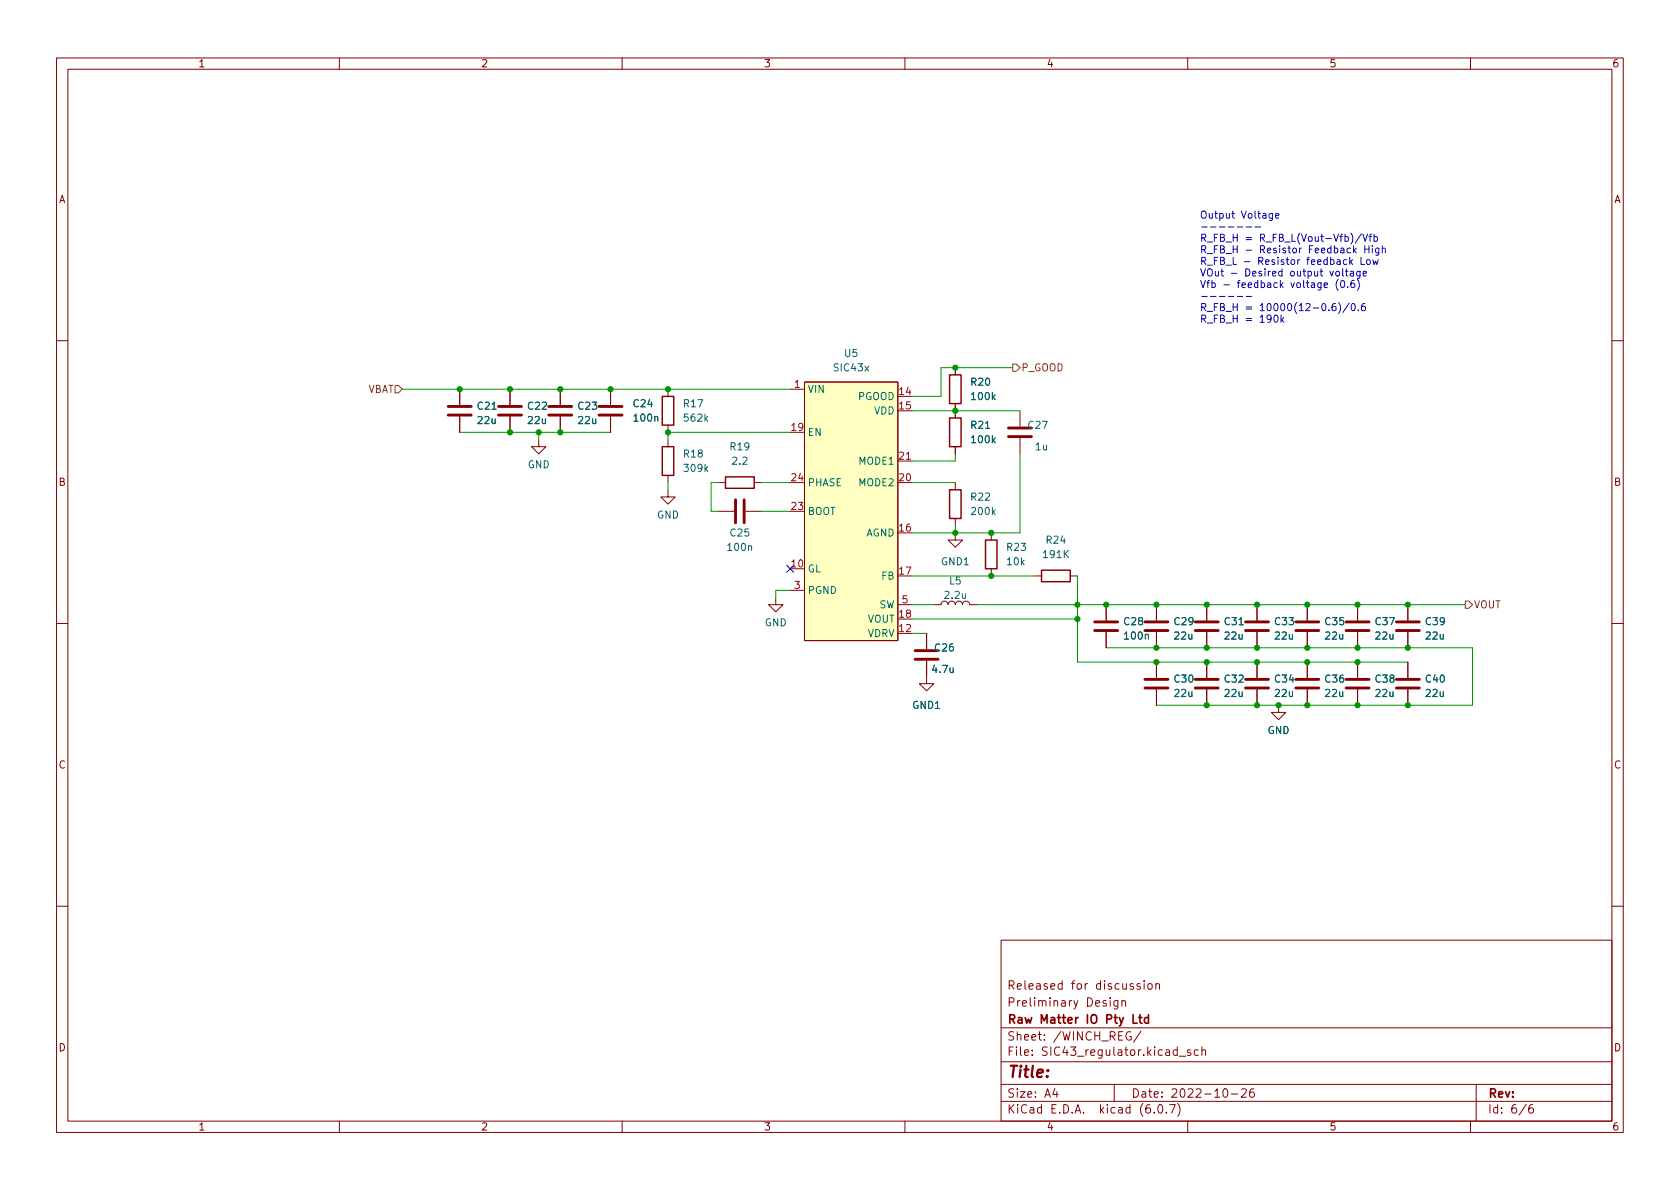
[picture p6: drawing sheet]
<svg xmlns="http://www.w3.org/2000/svg" width="297mm" height="210mm" viewBox="0 0 297 210" stroke-linecap="round" stroke-linejoin="round" font-family="sans-serif">
<g fill="none" stroke="#840000" stroke-width=".18">
<path d="M10 10.2h277v190.1h-277zM12 12.2h273v186.1h-273zM60 10.2v2M110 10.2v2M160 10.2v2M210 10.2v2M260 10.2v2M10 60.2h2M81.3 68.8v2.8M81.3 73.7v2.7M90.2 68.8v2.8M90.2 73.7v2.7"/>
<path d="M95.2 77.7v1.3h1.3l-1.3 1.3-1.2-1.3h1.2M99.1 68.8v2.8M99.1 73.7v2.7M107.9 68.8v2.8M107.9 73.7v2.7M118.1 68.8v1.3M118.1 75.2v1.2M118.1 77.7v1.3M139.7 68.8h2.5M142.2 67.6h16.5v45.7h-16.5zM168.9 65v1.3M168.9 71.4v2.5"/>
<path d="M168.9 79v1.3M180.3 72.6v2.8M180.3 77.5v2.8M285 60.2h2M118.1 86.6v1.3h1.3l-1.3 1.2-1.3-1.2h1.3M118.1 84.1v1.2M127 85.3h1.3M127 90.4h2.8M131.8 90.4h2.8M133.3 85.3h1.3M158.7 81.5h2.6M168.9 94.2v1.3h1.3l-1.3 1.3-1.3-1.3h1.3"/>
<path d="M168.9 85.3v1.3M168.9 91.7v1.3M175.3 94.2v1.3M10 110.2h2M137.2 105.7v1.2h1.2l-1.2 1.3-1.3-1.3h1.3M139.7 104.4h2.5M158.7 106.9h2.6M163.8 116.8v4.1h1.3l-1.3 1.3-1.2-1.3h1.2M163.8 112v2.8M165.1 106.9h1.3a.64 .64 0 0 1 .6-.6 .64 .64 0 0 1 .6 .6 .64 .64 0 0 1 .7-.6 .64 .64 0 0 1 .6 .6 .64 .64 0 0 1 .6-.6 .64 .64 0 0 1 .7 .6 .64 .64 0 0 1 .6-.6 .64 .64 0 0 1 .6 .6h1.3M175.3 100.6v1.2M182.9 101.8h1.2"/>
<path d="M189.2 101.8h1.3M195.6 106.9v2.8M195.6 111.8v2.7M204.5 106.9v2.8M204.5 111.8v2.7M204.5 117.1v2.8M213.4 106.9v2.8M213.4 111.8v2.7M213.4 117.1v2.8M222.2 106.9v2.8M222.2 111.8v2.7M222.2 117.1v2.8"/>
<path d="M231.1 106.9v2.8M231.1 111.8v2.7M231.1 117.1v2.8M240 106.9v2.8M240 111.8v2.7M240 117.1v2.8M248.9 106.9v2.8M248.9 111.8v2.7M248.9 117.1v2.8M285 110.2h2M204.5 121.9v2.8M213.4 121.9v2.8"/>
<path d="M222.2 121.9v2.8M226.1 124.7v1.3h1.2l-1.2 1.2-1.3-1.2h1.3M231.1 121.9v2.8M240 121.9v2.8M248.9 121.9v2.8M10 160.2h2M177 166.3h108v32h-108zM196.3 176.4v.2M196.3 176.9v1M197.6 176.9v1.2l-.2 .3h-.4M197.6 177l-.4-.1-.3 .3v.4l.2 .3h.5M198.4 177.1l.2-.2 .3 .1 .1 .9"/>
<path d="M198.4 176.9v1M201.6 174l-.4-.1-.2 .2 .1 .3 .5 .1v.4h-.6M202.3 173.4v.2M202.3 173.9v1M203.1 174l.3-.1 .3 .3v.4l-.3 .3h-.3l-.2-.3v-.4zM204.4 174.1l.2-.2 .3 .1 .1 .9M204.4 173.9v1M285 160.2h2M60 198.3v2M110 198.3v2M160 198.3v2M177 194.8h108"/>
<path d="M177 191.8h108M177 187.8h108M177 181.8h108M186.5 192.5l-.4 1h1M186.9 193v1M197 191.8v3M199.9 182.5a.74 .74 0 0 0-.9 .5 .74 .74 0 0 0 .6 .9l.4-.1v-.5h-.3M201.7 182.4l-1.3 1.9M204.1 196.7v.1M204.9 195.4l.2-.1a.81 .81 0 0 1 .6 .7 .81 .81 0 0 1-.3 .8h-.2a.81 .81 0 0 1-.6-.6 .81 .81 0 0 1 .3-.8zM206.2 196.7v.1M206.8 195.3h1l-.7 1.5"/>
<path d="M208.2 195.1a1.72 1.72 0 0 1 0 2.3M208.5 186.8h1.1M210 198.3v2M210.5 185.7l-.4-.1-.2 .2 .1 .3 .5 .1v.4h-.6M211.9 185.7l-.5-.1-.3 .3v.4l.2 .3h.6M212.5 185.8l.2-.2 .4 .1v.9M212.5 185.1v1.5M216.4 192.6l.2-.1a.81 .81 0 0 1 .6 .7 .81 .81 0 0 1-.3 .8h-.2a.81 .81 0 0 1-.6-.6 .81 .81 0 0 1 .3-.8zM217.7 193.5h1.2M219.5 192.7l.6-.2 .2 .2 .1 .3-1 1h1M221.6 192.5a.59 .59 0 0 0-.7 .7v.5l.2 .3h.4l.2-.1 .1-.5-.2-.2-.4-.1-.3 .3M260 198.3v2"/>
<path d="M261 191.8v6.5M269.9 195.3l-1.3 1.9M271 195.3a.6 .6 0 0 0-.7 .7v.5l.1 .3h.5l.2-.1 .1-.5-.2-.2-.4-.1-.3 .3"/>
</g>
<path d="M200.3 179.4v1.5h.8M201.3 179.9h.6M201.6 179.4v1.3l.3 .2M203.1 179.4v1.5M203.1 180l-.5-.1-.3 .3v.4l.2 .3h.6" fill="none" stroke="#840000" stroke-width=".3"/>
<g fill="none" stroke="#840000" stroke-width=".51">
<path d="M79.2 73.4h4.1M79.2 71.9h4.1M88.1 73.4h4.1M88.1 71.9h4.1M97 73.4h4.1M97 71.9h4.1M105.9 73.4h4.1M105.9 71.9h4.1M178.3 77.2h4.1M178.3 75.7h4.1M130 88.4v4.1M131.6 88.4v4.1"/>
<path d="M161.8 116.6h4.1M161.8 115.1h4.1M193.5 111.5h4.1M193.5 110h4.1M202.4 111.5h4.1M202.4 110h4.1M211.3 111.5h4.1M211.3 110h4.1M220.2 111.5h4.1M220.2 110h4.1M229.1 111.5h4.1M229.1 110h4.1"/>
<path d="M238 111.5h4.1M238 110h4.1M246.9 111.5h4.1M246.9 110h4.1M202.4 121.7h4.1M202.4 120.1h4.1M211.3 121.7h4.1M211.3 120.1h4.1M220.2 121.7h4.1M220.2 120.1h4.1M229.1 121.7h4.1M229.1 120.1h4.1"/>
<path d="M238 121.7h4.1M238 120.1h4.1M246.9 121.7h4.1M246.9 120.1h4.1"/>
</g>
<path d="M117.1 70.1h2v5.1h-2zM117.1 79h2v5.1h-2zM167.9 66.3h2v5.1h-2zM167.9 73.9h2v5.1h-2zM128.3 84.3h5v2.1h-5zM167.9 86.6h2v5.1h-2zM174.2 95.5h2.1v5.1h-2.1zM184.1 100.8h5.1v2.1h-5.1z" fill="none" stroke="#840000" stroke-width=".25"/>
<path d="M142.2 67.6h16.5v45.7h-16.5z" fill="#ffffc2" stroke="#ffffc2" stroke-width=".18"/>
<path d="M69.8 68.2h.7l.6 .6-.6 .7h-.7zM179.1 64.4h.6l.6 .6-.6 .7h-.6zM259.1 106.3h.6l.6 .6-.6 .7h-.6z" fill="none" stroke="#725600" stroke-width=".18"/>
<g fill="none" stroke="#0000c2" stroke-width=".18">
<path d="M225 37.7v1.1l-.3 .2-.3-.1M225 37.8l-.4-.1-.2 .3 .1 .5h.5M225.5 38.2l.6-.2v-.2l-.4-.1-.2 .2 .1 .6h.5M212.5 40.1h.9M212.5 52.4h.9M214 40.1h1M214 52.4h1M215.6 40.1h1M215.6 52.4h1M217.2 40.1h1M217.2 52.4h1M218.8 40.1h.9"/>
<path d="M218.8 52.4h.9M220.3 40.1h1M220.3 52.4h1M221.9 40.1h1M225.4 55.8l.1-.1a.68 .68 0 0 1 .5 .7 .68 .68 0 0 1-.5 .6 .84 .84 0 0 1-.1-1.2zM226.5 55.7v1.3M226.6 56.5l.4 .5M227 56.1l-.5 .5M234.1 50.4l.6-.1v-.2l-.4-.1-.2 .2 .1 .6h.5M236.1 53.7h-.3a.86 .86 0 0 0 0 1.2l.4-.1v-.4l-.2-.2h-.2l-.3 .2M236.3 48h.3l.2 .2v.4l-.2 .2-.3-.1-.1-.1zM236.6 49.4a1.46 1.46 0 0 0 0 1.9"/>
<path d="M236.7 53.5a1.46 1.46 0 0 1 0 1.9M237.1 49.7l.2-.1a.68 .68 0 0 1 .5 .6 .68 .68 0 0 1-.5 .7l-.2-.2-.1-.3zM237.4 47.5v1.1l.2 .2M237.9 48h.5M238.1 47.5v1.1l.3 .2M238.3 50.7v.2M238.5 53.6l-1.1 1.6M238.7 45.5v1.3M238.8 48h.5v.8M238.8 46.3l.3 .5M238.8 41.2a1.46 1.46 0 0 1 0 2M239 53.8l.2-.1a.68 .68 0 0 1 .4 .6 .68 .68 0 0 1-.4 .6l-.2-.1-.1-.3z"/>
<path d="M239.1 45.9l-.4 .5M239.3 48.3h-.4l-.2 .2 .2 .3 .4-.1M239.4 49.6h-.3a.86 .86 0 0 0 0 1.3l.4-.2 .1-.4-.3-.2h-.2l-.3 .2M240 49.4a1.46 1.46 0 0 1 0 1.9M240.2 54.8v.1M240.5 48v1l-.3 .2h-.3M240.5 48h-.4l-.2 .2 .1 .5h.5M240.7 45.5v1.3h.6M240.7 41.3l-1.1 1.7M241 41.4l.4 1.3 .4-1.3M241 48.4l.6-.1v-.3h-.4l-.2 .1 .1 .6h.5M241.3 53.7h-.3a.86 .86 0 0 0 0 1.2l.4-.1v-.4l-.2-.2h-.2l-.3 .2"/>
<path d="M241.3 43.5v1.2M241.3 44.1h.7M241.7 46l.3-.1 .3 .3v.3l-.3 .3-.3-.1-.1-.2zM242 41.8h.5M242 43.5v1.2M242.5 41.4l-.3 .2v1.1M242.6 43.5v.1M242.6 43.9v.8M242.7 45.9l.2 .9 .3-.6 .2 .6 .3-.9M242.9 41.9l.4-.1 .3 .3-.2 .5h-.5M242.9 41.4v1.3M243.8 43.9v1l-.2 .2h-.3"/>
<path d="M243.8 43.9h-.4l-.2 .2 .1 .6h.5M244.4 44l.2-.1h.3v.8M244.4 43.5v1.2"/>
</g>
<g fill="none" stroke="#009600" stroke-width=".18">
<path d="M71.1 68.8h68.6M81.3 76.4h26.6M95.2 76.4v1.3M139.7 76.4h-21.6v1.3M161.3 72.6h19M179.1 65h-12.7v5.1h-5.1M118.1 85.3v1.3M127 85.3h-1.3v5.1h1.3M134.6 85.3h5.1M134.6 90.4h5.1M161.3 85.3h7.6M168.9 80.3v1.2h-7.6"/>
<path d="M168.9 93v1.2M180.3 80.3v13.9h-19M139.7 104.4h-2.5v1.3M161.3 106.9h3.8M161.3 112h2.5M161.3 101.8h21.6M161.3 109.5h29.2M172.7 106.9h86.4M190.5 101.8v15.3h58.4M195.6 114.5h64.7v10.2h-55.8"/>
</g>
<path d="M139.1 100l1.2 1.2M140.3 100l-1.2 1.2" fill="none" stroke="#000084" stroke-width=".18"/>
<g fill="#009600" stroke="#009600" stroke-width=".18">
<circle cx="195.6" cy="106.9" r=".46"/>
<circle cx="204.5" cy="114.5" r=".46"/>
<circle cx="204.5" cy="117.1" r=".46"/>
<circle cx="213.4" cy="124.7" r=".46"/>
<circle cx="213.4" cy="117.1" r=".46"/>
<circle cx="222.2" cy="117.1" r=".46"/>
<circle cx="222.2" cy="114.5" r=".46"/>
<circle cx="190.5" cy="109.5" r=".46"/>
<circle cx="190.5" cy="106.9" r=".46"/>
<circle cx="213.4" cy="106.9" r=".46"/>
<circle cx="204.5" cy="106.9" r=".46"/>
<circle cx="213.4" cy="114.5" r=".46"/>
<circle cx="222.2" cy="106.9" r=".46"/>
<circle cx="231.1" cy="106.9" r=".46"/>
<circle cx="107.9" cy="68.8" r=".46"/>
<circle cx="118.1" cy="68.8" r=".46"/>
<circle cx="118.1" cy="76.4" r=".46"/>
<circle cx="99.1" cy="76.4" r=".46"/>
<circle cx="99.1" cy="68.8" r=".46"/>
<circle cx="90.2" cy="76.4" r=".46"/>
<circle cx="90.2" cy="68.8" r=".46"/>
<circle cx="81.3" cy="68.8" r=".46"/>
<circle cx="95.2" cy="76.4" r=".46"/>
<circle cx="240" cy="114.5" r=".46"/>
<circle cx="240" cy="106.9" r=".46"/>
<circle cx="222.2" cy="124.7" r=".46"/>
<circle cx="226.1" cy="124.7" r=".46"/>
<circle cx="231.1" cy="124.7" r=".46"/>
<circle cx="231.1" cy="117.1" r=".46"/>
<circle cx="231.1" cy="114.5" r=".46"/>
<circle cx="248.9" cy="114.5" r=".46"/>
<circle cx="240" cy="124.7" r=".46"/>
<circle cx="240" cy="117.1" r=".46"/>
<circle cx="248.9" cy="124.7" r=".46"/>
<circle cx="248.9" cy="106.9" r=".46"/>
<circle cx="168.9" cy="65" r=".46"/>
<circle cx="168.9" cy="72.6" r=".46"/>
<circle cx="168.9" cy="94.2" r=".46"/>
<circle cx="175.3" cy="101.8" r=".46"/>
<circle cx="175.3" cy="94.2" r=".46"/>
</g>
<text font-size="2.8" fill="#840000" x="178" y="190.6">Title:</text>
<g font-size="2.1" fill="#840000">
<text x="178" y="178">Preliminary Design</text>
<text x="178" y="175">Released for discussion</text>
<text x="178" y="184">Sheet: /WINCH_REG/</text>
<text x="178" y="181">Raw Matter IO Pty Ltd</text>
<text x="178" y="186.7">File: SIC43_regulator.kicad_sch</text>
<text x="178" y="196.9">KiCad E.D.A. kicad (6.0.7)</text>
<text x="178" y="194.1">Size: A4</text>
<text x="200" y="194.1">Date: 2022-10-26</text>
<text x="263" y="194.1">Rev:</text>
<text x="263" y="196.9">Id: 6/6</text>
</g>
<g font-size="1.8" fill="#840000">
<text x="35" y="11.9">1</text>
<text x="85" y="11.9">2</text>
<text x="135" y="11.9">3</text>
<text x="185" y="11.9">4</text>
<text x="235" y="11.9">5</text>
<text x="285" y="11.9">6</text>
<text x="10.3" y="35.9">A</text>
<text x="285.3" y="35.9">A</text>
<text x="10.3" y="85.9">B</text>
<text x="285.3" y="85.9">B</text>
<text x="10.3" y="135.9">C</text>
<text x="285.3" y="135.9">C</text>
<text x="10.3" y="185.9">D</text>
<text x="285.3" y="185.9">D</text>
<text x="35" y="199.9">1</text>
<text x="85" y="199.9">2</text>
<text x="135" y="199.9">3</text>
<text x="185" y="199.9">4</text>
<text x="235" y="199.9">5</text>
<text x="285" y="199.9">6</text>
</g>
<g font-size="1.8" fill="#0000c2">
<text x="212.1" y="38.6">Output Voltage</text>
<text x="212.1" y="42.7">R_FB_H = R_FB_L(Vout-Vfb)/Vfb</text>
<text x="212.1" y="44.8">R_FB_H - Resistor Feedback High</text>
<text x="212.1" y="46.8">R_FB_L - Resistor feedback Low</text>
<text x="212.1" y="48.9">VOut - Desired output voltage</text>
<text x="212.1" y="50.9">Vfb - feedback voltage (0.6)</text>
<text x="212.1" y="55">R_FB_H = 10000(12-0.6)/0.6</text>
<text x="212.1" y="57">R_FB_H = 190k</text>
</g>
<g font-size="1.8" fill="#006464">
<text x="147.5" y="65.7">SIC43x</text>
<text x="149.4" y="63.1">U5</text>
<text x="142.7" y="69.5">VIN</text>
<text x="151.7" y="70.7">PGOOD</text>
<text x="171.8" y="68.2">R20</text>
<text x="171.9" y="70.7">100k</text>
<text x="84.5" y="72.4">C21</text>
<text x="84.5" y="75">22u</text>
<text x="93.4" y="72.4">C22</text>
<text x="93.4" y="75">22u</text>
<text x="102.3" y="72.4">C23</text>
<text x="102.3" y="75">22u</text>
<text x="112.1" y="72">C24</text>
<text x="112.2" y="74.5">100n</text>
<text x="121" y="72">R17</text>
<text x="121.1" y="74.5">562k</text>
<text x="142.7" y="77.1">EN</text>
<text x="154.5" y="73.3">VDD</text>
<text x="171.8" y="75.8">R21</text>
<text x="181.9" y="75.8">C27</text>
<text x="93.3" y="82.8">GND</text>
<text x="121" y="80.9">R18</text>
<text x="121.1" y="83.4">309k</text>
<text x="129.2" y="79.6">R19</text>
<text x="129.6" y="82.2">2.2</text>
<text x="152" y="82.2">MODE1</text>
<text x="171.9" y="78.4">100k</text>
<text x="183.1" y="79.6">1u</text>
<text x="142.7" y="86">PHASE</text>
<text x="152" y="86">MODE2</text>
<text x="171.8" y="88.5">R22</text>
<text x="116.1" y="91.7">GND</text>
<text x="129.2" y="94.9">C25</text>
<text x="142.7" y="91.1">BOOT</text>
<text x="153" y="94.9">AGND</text>
<text x="171.9" y="91.1">200k</text>
<text x="128.8" y="97.4">100n</text>
<text x="142.7" y="101.2">GL</text>
<text x="166.5" y="99.9">GND1</text>
<text x="178.1" y="97.4">R23</text>
<text x="178.1" y="99.9">10k</text>
<text x="184.6" y="98.7">191K</text>
<text x="185.1" y="96.1">R24</text>
<text x="142.7" y="105">PGND</text>
<text x="155.4" y="107.6">SW</text>
<text x="155.9" y="102.5">FB</text>
<text x="167.1" y="105.9">2.2u</text>
<text x="167.9" y="103.4">L5</text>
<text x="135.2" y="110.7">GND</text>
<text x="153.3" y="112.6">VDRV</text>
<text x="153.3" y="110.1">VOUT</text>
<text x="198.8" y="110.5">C28</text>
<text x="199" y="113.1">100n</text>
<text x="207.7" y="110.5">C29</text>
<text x="207.7" y="113.1">22u</text>
<text x="216.6" y="110.5">C31</text>
<text x="216.6" y="113.1">22u</text>
<text x="225.5" y="110.5">C33</text>
<text x="225.5" y="113.1">22u</text>
<text x="234.4" y="110.5">C35</text>
<text x="234.4" y="113.1">22u</text>
<text x="243.3" y="110.5">C37</text>
<text x="243.3" y="113.1">22u</text>
<text x="252.1" y="110.5">C39</text>
<text x="252.2" y="113.1">22u</text>
<text x="165" y="119">4.7u</text>
<text x="165.4" y="115.2">C26</text>
<text x="161.4" y="125.3">GND1</text>
<text x="207.7" y="120.7">C30</text>
<text x="207.7" y="123.2">22u</text>
<text x="216.6" y="120.7">C32</text>
<text x="216.6" y="123.2">22u</text>
<text x="225.5" y="120.7">C34</text>
<text x="225.5" y="123.2">22u</text>
<text x="234.4" y="120.7">C36</text>
<text x="234.4" y="123.2">22u</text>
<text x="243.3" y="120.7">C38</text>
<text x="243.3" y="123.2">22u</text>
<text x="252.1" y="120.7">C40</text>
<text x="252.2" y="123.2">22u</text>
<text x="224.1" y="129.8">GND</text>
</g>
<g font-size="1.8" fill="#725600">
<text x="180.5" y="65.7">P_GOOD</text>
<text x="64.8" y="69.5">VBAT</text>
<text x="260.5" y="107.6">VOUT</text>
</g>
<g font-size="1.8" fill="#a90000">
<text x="140.5" y="68.6">1</text>
<text x="159" y="69.8">14</text>
<text x="140" y="76.2">19</text>
<text x="159" y="72.4">15</text>
<text x="159" y="81.3">21</text>
<text x="140" y="85.1">24</text>
<text x="159" y="85.1">20</text>
<text x="140" y="90.2">23</text>
<text x="159" y="94">16</text>
<text x="140" y="100.3">10</text>
<text x="159" y="101.6">17</text>
<text x="140.5" y="104.1">3</text>
<text x="159.5" y="106.7">5</text>
<text x="159" y="111.8">12</text>
<text x="159" y="109.2">18</text>
</g>
</svg>
